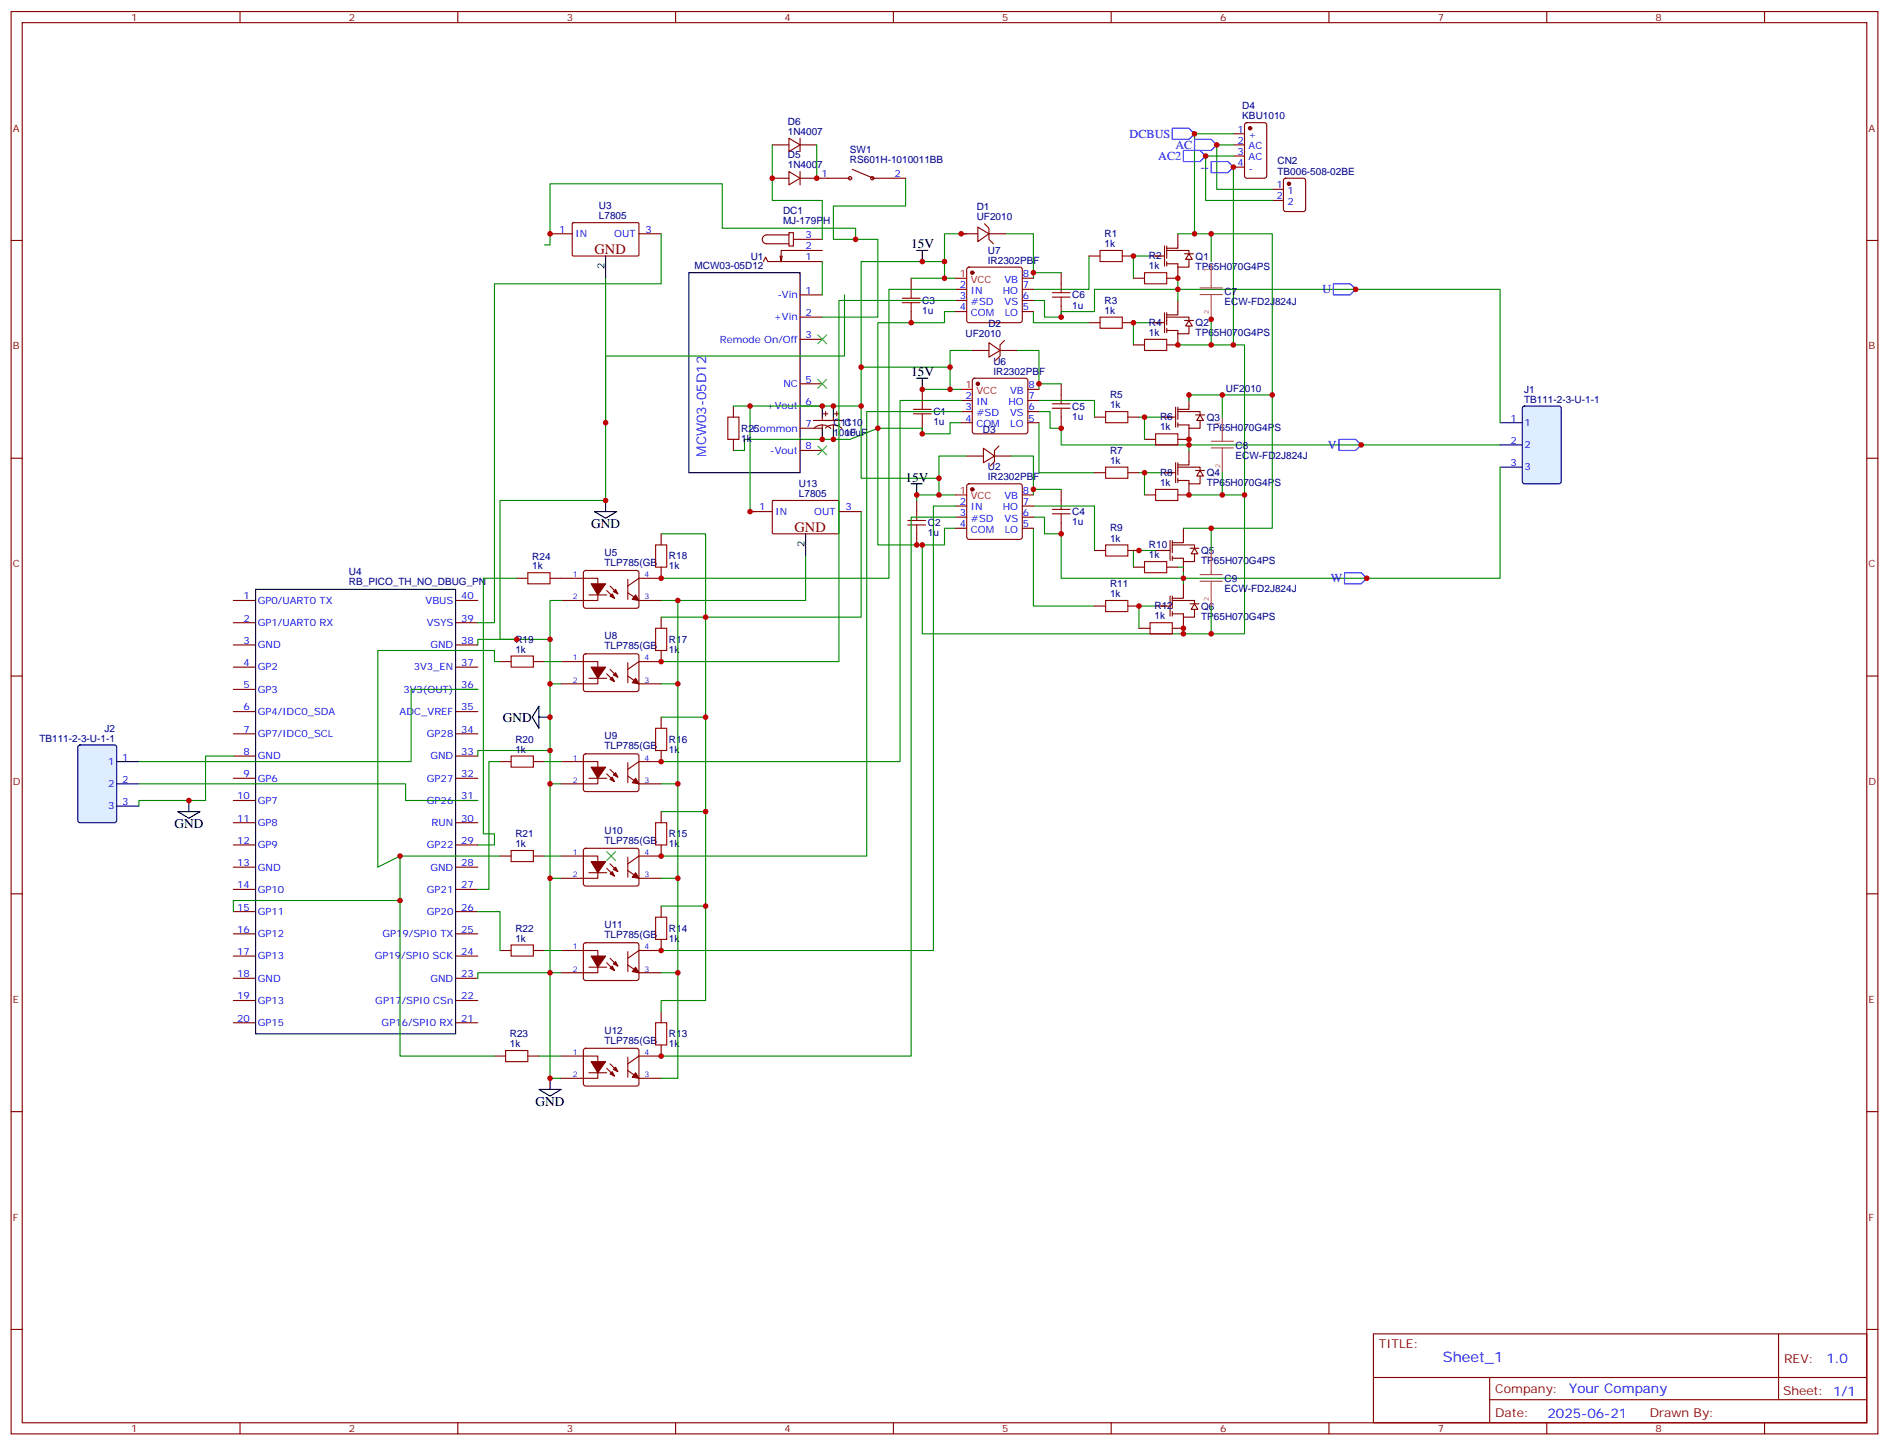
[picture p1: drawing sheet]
<svg xmlns="http://www.w3.org/2000/svg" width="600mm" height="459mm" viewBox="0 0 600 459" stroke-linecap="round" stroke-linejoin="round" font-family="sans-serif">
<g fill="none" stroke="#870000" stroke-width=".35">
<path d="M3.5 3.7h592.7v451.5h-592.7zM7.1 7.2h585.6v444.5h-585.6zM76.2 3.7v3.5M145.3 3.7v3.5M214.5 3.7v3.5M283.6 3.7v3.5M352.8 3.7v3.5M421.9 3.7v3.5M491.1 3.7v3.5M560.2 3.7v3.5M3.5 76.3h3.6M592.7 76.3h3.5"/>
<path d="M3.5 145.5h3.6M592.7 145.5h3.5M3.5 214.6h3.6M592.7 214.6h3.5M3.5 283.8h3.6M592.7 283.8h3.5M3.5 352.9h3.6M592.7 352.9h3.5M3.5 422.1h3.6M436 423.5h156.7v28.2h-156.7zM436.1 437.3h156.4M472.9 437.3v14.1"/>
<path d="M564.7 423.5v20.9M592.7 422.1h3.5M76.2 451.7v3.5M145.3 451.7v3.5M214.5 451.7v3.5M283.6 451.7v3.5M352.8 451.7v3.5M421.9 451.7v3.5M472.9 444.4h119.6M491.1 451.7v3.5M560.2 451.7v3.5"/>
</g>
<path d="M377.5 80.6l1 1.7h-2.1z" fill="#fff" stroke="#870000" stroke-width=".35"/>
<path d="M369.7 78.1v6.4M370.4 79.5h7.1v1.1M370.4 78.1v3.9M373.9 74.2v4.6h-3.5M365.1 81.3h4.6M370.4 83.7h3.5v4.6M370.4 83v1.5M376.1 80.6h2.8M377.5 82.3v2.5h-3.6" fill="none" stroke="#870000" stroke-width=".35"/>
<path d="M377.5 101.7l1 1.8h-2.1z" fill="#fff" stroke="#870000" stroke-width=".35"/>
<path d="M369.7 99.3v6.3M370.4 99.3v3.9M373.9 95.4v4.6h-3.5M365.1 102.4h4.6M370.4 100.7h7.1v1M370.4 104.9h3.5v4.6M370.4 104.2v1.4M376.1 101.7h2.8M377.5 103.5v2.5h-3.6" fill="none" stroke="#870000" stroke-width=".35"/>
<path d="M381 131.7l1.1 1.8h-2.2z" fill="#fff" stroke="#870000" stroke-width=".35"/>
<path d="M368.7 132.4h4.5M373.2 129.3v6.3M373.9 130.7h7.1v1M373.9 134.9h3.6v4.6M373.9 129.3v3.8M373.9 134.2v1.4M377.5 125.4v4.6h-3.6M379.6 131.7h2.8M381 133.5v2.5h-3.5" fill="none" stroke="#870000" stroke-width=".35"/>
<path d="M381 149.4l1.1 1.7h-2.2z" fill="#fff" stroke="#870000" stroke-width=".35"/>
<path d="M368.7 150.1h4.5M373.2 146.9v6.3M373.9 148.3h7.1v1.1M373.9 152.5h3.6v4.6M373.9 146.9v3.9M373.9 151.8v1.4M377.5 143v4.6h-3.6M379.6 149.4h2.8M381 151.1v2.5h-3.5" fill="none" stroke="#870000" stroke-width=".35"/>
<path d="M379.2 174.1l1.1 1.7h-2.1z" fill="#fff" stroke="#870000" stroke-width=".35"/>
<path d="M366.9 174.8h4.6M371.5 171.6v6.3M372.2 173h7v1.1M372.2 177.2h3.5v4.6M372.2 171.6v3.9M372.2 176.5v1.4M375.7 167.7v4.6h-3.5M377.8 174.1h2.8M379.2 175.8v2.5h-3.5" fill="none" stroke="#870000" stroke-width=".35"/>
<path d="M379.2 191.7l1.1 1.8h-2.1z" fill="#fff" stroke="#870000" stroke-width=".35"/>
<g fill="none" stroke="#870000" stroke-width=".35">
<path d="M289.3 88.3v3.6M289.3 98.9v3.5M336.9 86.6v3.5M336.9 97.2v3.5M292.8 123.6v3.5M292.8 134.2v3.5M336.9 121.8v3.6M336.9 132.4v3.6M291 158.9v3.5M336.9 155.4v3.5M291 169.5v3.5M336.9 165.9v3.6"/>
<path d="M366.9 192.4h4.6M371.5 189.2v6.4M372.2 190.6h7v1.1M372.2 194.9h3.5v4.6M372.2 189.2v3.9M372.2 194.2v1.4M375.7 185.3v4.6h-3.5M377.8 191.7h2.8M379.2 193.5v2.4h-3.5"/>
</g>
<g fill="none" stroke="#a10000" stroke-width=".35">
<path d="M286.5 94.7h5.6M286.5 96.1h5.6M289.3 91.9v2.8M289.3 96.1v2.8M334.1 92.9h5.6M334.1 94.3h5.6M336.9 90.1v2.8M336.9 94.3v2.9M290 130h5.6M290 131.4h5.6M292.8 127.1v2.9M292.8 131.4v2.8"/>
<path d="M334.1 128.2h5.6M334.1 129.6h5.6M336.9 125.4v2.8M336.9 129.6v2.8M336.9 158.9v2.8M288.2 165.2h5.7M288.2 166.7h5.7M291 162.4v2.8M291 166.7v2.8M334.1 161.7h5.6M334.1 163.1h5.6M336.9 163.1v2.8"/>
</g>
<g fill="none" stroke="#008700" stroke-width=".35">
<path d="M306.9 74.2h-7v14.1M319.3 74.2h8.8v14.1M289.3 88.3h14.1M303.4 98.9h-3.5v3.5h-21.2v33.6l-8.8 3.5h-33.5v3.5h-3.6M328.1 98.9v3.5h17.6M328.1 86.6h8.8M345.7 81.3v10.6h-17.6M365.1 81.3h-5.3v7M373.9 91.9h-26.4v7h-10.6v1.8h-5.3v-5.3h-3.5M373.9 88.3v7.1M308.7 111.3h-7.1v12.3h-8.8M322.8 111.3h7v12.3"/>
<path d="M365.1 102.4h-5.3v7.1M278.7 136v37h21.2v-5.3h3.5M305.2 134.2h-3.6v3.5h-8.8M329.8 130.7h3.6v5.3h3.5v5.3h40.6M329.8 127.1h17.7v5.3M329.8 134.2v15.9h17.7M329.8 121.8h7.1M361.6 132.4h7.1M377.5 139.5v3.5M303.4 157.1h-12.4v1.8M306.9 144.8h-8.8v12.3M321 144.8h7.1v12.3"/>
<path d="M328.1 155.4h8.8M361.6 150.1h7.1M292.8 173v28.2h82.9v-1.7M328.1 164.2h3.5v5.3h5.3v14.1h38.8M328.1 167.7v24.7h19.4M328.1 160.7h19.4v14.1M366.9 174.8h-7.1v5.3M366.9 192.4h-5.3v7.1M375.7 181.8v3.5"/>
</g>
<path d="M483.5 129.1l.5-.2h10.9l.7 .4 .1 23.6-.5 .6-11.2 .1-.6-.5-.1-23.5z" fill="#deedff" stroke="#006" stroke-width=".35"/>
<path d="M476.2 134.2h7.1M476.2 141.3h7.1M476.2 148.3h7.1" fill="none" stroke="#006" stroke-width=".35"/>
<g fill="none" stroke="#008700" stroke-width=".35">
<path d="M391.6 46h-5.3v14.1h17.6M391.6 49.5h-8.8v14.1h21.1M391.6 42.5h-12.4v31.7M391.6 53.1v56.4M264.6 67.2v8.8h14.1v24.7h-17.6M373.9 74.2h30v51.2h-26.4v1.7M299.9 83h-26.5v33.6h28.2M373.9 91.9h102.3v42.3M273.4 116.6v35.2h24.7M373.9 109.5h21.2v47.6M273.4 128.9h-35.3v33.5h1.8M278.7 136h14.1v1.7"/>
<path d="M301.6 123.6h3.6M403.9 125.4v42.3h-28.2M377.5 157.1h17.6v44.1h-19.4M377.5 141.3h98.7M476.2 148.3v35.3h-100.5"/>
</g>
<g fill="none" stroke="#870000" stroke-width=".35">
<path d="M395.3 39.2l.5-.3h5.7l.6 .5 .1 16.5-.5 .6-5.9 .1-.6-.5-.1-16.4zM391.6 42.5h3.5M391.6 46h3.5M391.6 49.5h3.5M391.6 53.1h3.5M407.7 56.8l.5-.2h5.6l.7 .4v9.5l-.4 .6-5.9 .1-.7-.5v-9.4zM250.5 73.9h1.4v4.2h-1.4zM250.5 74.6h-7.1a1.41 1.41 0 0 0-1.4 1.4 1.41 1.41 0 0 0 1.4 1.4h7.1M251.9 76h9.2M261.1 79.5h-13.1v3.5l-.4-1.7M403.9 63.6h3.6M403.9 60.1h3.6"/>
<path d="M242.4 83l.7-1.4 .7 1.4h17.3M248.4 81.3l-.4 1.7M254 93.6h7.1M303.4 91.9h3.5M303.4 95.4h3.5M303.4 98.9h3.5M307.2 85l.4-.2h16.2l.5 .2 .3 .5v16.2l-.3 .5-.5 .2h-16.2l-.5-.2-.2-.5v-16.2zM324.6 91.9h3.5M324.6 95.4h3.5M324.6 98.9h3.5M324.6 88.3h3.5M254 100.7h7.1"/>
<path d="M254 107.7h7.1M254 121.8h7.1M254 128.9h7.1M254 136h7.1M305.2 127.1h3.5M305.2 130.7h3.5M305.2 134.2h3.5M308.9 120.3l.5-.2h16.2l.5 .2 .2 .5v16.2l-.2 .5-.5 .2h-16.2l-.5-.2-.2-.5v-16.2zM326.3 127.1h3.5M326.3 130.7h3.5M326.3 134.2h3.5M326.3 123.6h3.5"/>
<path d="M254 143h7.1M307.2 153.8l.4-.2h16.2l.5 .2 .3 .5v16.2l-.3 .5-.5 .2h-16.2l-.5-.2-.2-.5v-16.2zM324.6 157.1h3.5M303.4 160.7h3.5M303.4 164.2h3.5M303.4 167.7h3.5M324.6 160.7h3.5M324.6 164.2h3.5M324.6 167.7h3.5"/>
</g>
<g fill="#870000" stroke="#870000" stroke-width=".35">
<circle cx="409.2" cy="58.3" r=".53"/>
<circle cx="396.9" cy="40.7" r=".53"/>
<circle cx="308.7" cy="155.4" r=".53"/>
<circle cx="310.4" cy="121.8" r=".53"/>
<circle cx="308.7" cy="86.6" r=".53"/>
</g>
<path d="M218.7 86.6h35.3v63.5h-35.3z" fill="none" stroke="#000" stroke-width=".35"/>
<path d="M259.6 106.3l2.9 2.8M262.5 106.3l-2.9 2.8M259.6 120.4l2.9 2.9M262.5 120.4l-2.9 2.9" fill="none" stroke="#3c3" stroke-width=".35"/>
<path d="M303.4 88.3h3.5M305.2 123.6h3.5M303.4 157.1h3.5" fill="none" stroke="#f00" stroke-width=".35"/>
<path d="M24.9 236.7l.5-.2h10.9l.7 .4v23.6l-.4 .6-11.2 .1-.7-.5v-23.5z" fill="#deedff" stroke="#006" stroke-width=".35"/>
<path d="M37 241.8h7.1M37 248.8h7.1M37 255.9h7.1" fill="none" stroke="#006" stroke-width=".35"/>
<g fill="none" stroke="#008700" stroke-width=".35">
<path d="M245.2 46v17.6h15.9v12.4M259.3 46v10.6M287.5 56.6v8.8h-22.9v1.8M209.9 74.2v15.9h-52.9v107.6h-5.3M271.6 76v-3.5h-42.3v-14.2h-54.7v19.5h-1.7M384.5 74.2v8.8M192.3 88.3v70.6h-33.6v44.1h5.3M261.1 83v10.6M268.1 93.6v19.4h-75.8v21.2M303.4 91.9h-21.2v91.7h-72.3M303.4 95.4h-37.1v114.6h-56.4M384.5 100.7v8.8"/>
<path d="M232.8 128.9h5.3M305.2 127.1h-19.4v114.7h-75.9M305.2 130.7h-30v141.1h-65.3M363.4 132.4v7.1M388.1 125.4v7M363.4 150.1v7M388.1 150.1v7M255.8 176.5v14.1h-40.6M273.4 162.4v33.5h-49.4v-26.4h-14.1M303.4 160.7h-7.1v141.1h-86.4M303.4 164.2h-14.1v171.1h-79.4M384.5 167.7v7.1"/>
<path d="M164 183.6h-10.5v81.1h3.5v3.6h-5.3M178.2 190.6h-3.6v26.5h3.6M209.9 195.9h14.1v31.8M209.9 190.6h5.3v26.5h-5.3M373.9 180.1h1.8M384.5 192.4v8.8M151.7 218.9h-21.2v22.9h-86.4M158.7 210h-1.7v-3.5h-37.1v68.8l7.1-3.5M172.9 210h5.3M174.6 217.1v31.7h3.6M174.6 203h-22.9v1.8M215.2 217.1v31.7h-5.3"/>
<path d="M174.6 238.3h-22.9v1.7M209.9 227.7h14.1v30M44.1 248.8h84.7v5.3h22.9M74.1 240h-8.8v14.1h-21.2v1.8M158.7 241.8h-3.5v40.6h-3.5M172.9 241.8h5.3M174.6 248.8v30h3.6M209.9 257.7h14.1v30M215.2 248.8v30h-5.3M158.7 271.8h-31.7v63.5h30M172.9 271.8h5.3M174.6 278.8v30h3.6"/>
<path d="M215.2 278.8v30h-5.3M127 285.9h-52.9v3.5M151.7 289.4h7v12.4M209.9 287.7h14.1v29.9h-14.1v3.6M151.7 310.6v-1.8h22.9v33.5h3.6M172.9 301.8h5.3M215.2 308.8v33.5h-5.3M171.1 335.3h7.1"/>
</g>
<path d="M259.6 141.6l2.9 2.8M262.5 141.6l-2.9 2.8M192.6 270.4l2.8 2.8M195.4 270.4l-2.8 2.8" fill="none" stroke="#3c3" stroke-width=".35"/>
<g fill="none" stroke="#000" stroke-width=".35">
<path d="M291 79.5h3.6M292.8 79.5v3.5M192.3 81.3v7M261.1 128.9v3.5M261.1 136v3.5M264.6 128.9v3.5M264.6 136v3.5M291 120.1h3.6M292.8 120.1v3.5M192.3 158.9v3.5M289.3 153.6h3.5M291 153.6v3.5"/>
<path d="M188.7 162.4h7.1l-3.5 2.1zM255.8 169.5v7M81.1 187.1h63.5v141.1h-63.5zM171.1 224.2v7l-2.1-3.5zM171.1 227.7h3.5M56.4 257.7h7.1l-3.5 2.1zM60 254.1v3.6M171.1 345.9h7.1l-3.6 2.1zM174.6 342.3v3.6"/>
</g>
<g fill="none" stroke="#a10000" stroke-width=".35">
<path d="M349.2 79.5h7.1v3.5h-7.1zM363.4 86.6h7v3.5h-7zM349.2 100.7h7.1v3.5h-7.1zM363.4 107.7h7v3.6h-7zM231.1 132.4h3.5v7.1h-3.5zM351 130.7h7.1v3.5h-7.1zM366.9 137.7h7v3.6h-7zM351 148.3h7.1v3.5h-7.1zM366.9 155.4h7v3.5h-7zM208.1 173h3.6v7.1h-3.6zM351 173h7.1v3.5h-7.1zM363.4 178.3h7v3.5h-7z"/>
<path d="M167.6 181.8h7v3.5h-7zM208.1 199.5h3.6v7h-3.6zM351 190.6h7.1v3.6h-7.1zM365.1 197.7h7.1v3.5h-7.1zM162.3 208.3h7v3.5h-7zM208.1 231.2h3.6v7.1h-3.6zM162.3 240h7v3.6h-7zM162.3 270h7v3.5h-7zM208.1 261.2h3.6v7.1h-3.6zM208.1 291.2h3.6v7h-3.6zM162.3 300h7v3.5h-7zM160.5 333.5h7.1v3.5h-7.1z"/>
<path d="M208.1 324.7h3.6v7.1h-3.6z"/>
</g>
<g fill="none" stroke="#870000" stroke-width=".35">
<path d="M245.2 56.6h5.3M245.2 46h5.3M250.5 54.5l3.5 2.1-3.5 2.1zM250.5 43.9l3.5 2.1-3.5 2.1zM254 56.6h15.9M254 43.9v4.2M254 54.5v4.2M254 46h5.3M270.6 53.8l6.7 2.8M276.9 56.6h10.6M174.6 74.2h7.1M181.7 70.9l.3-.2h20.7l.1 .3v10.1l-.3 .2-20.6-.1-.2-.3z"/>
<path d="M202.8 74.2h7.1M305.2 74.2h5.2M310.4 72.1l3.6 2.1-3.6 2.5zM312.6 71l1.4 1.5v3.5l1.4 1.4M314 74.2h5.3M345.7 81.3h3.5M356.3 81.3h3.5M359.8 88.3h3.6M370.4 88.3h3.5M308.7 111.3h5.3M314 108.8l3.5 2.5-3.5 2.1zM317.5 111.3h5.3"/>
<path d="M318.9 108.1l-1.4 1.4v3.5l-1.4 1.4M345.7 102.4h3.5M356.3 102.4h3.5M359.8 109.5h3.6M370.4 109.5h3.5M232.8 128.9v3.5M232.8 139.5v3.5M258.2 133.5h9.2M258.5 135.9a3.8 3.8 0 0 1 5.3 .1M261.1 132.4v1.1M261.1 134.9v1.1M261.4 131.4h1.4"/>
<path d="M262 135.9a3.8 3.8 0 0 1 5.3 .1M262.1 130.7v1.4M264.6 132.4v1.1M264.6 134.9v1.1M264.9 131.4h1.4M265.6 130.7v1.4M347.5 132.4h3.5M358.1 132.4h3.5M363.4 139.5h3.5M373.9 139.5h3.6M245.2 159.1l.3-.2h20.7l.1 .3v10.1l-.3 .2-20.6-.1-.2-.3zM306.9 144.8h5.3"/>
<path d="M312.2 142.3l3.5 2.5-3.5 2.1zM315.7 144.8h5.3M317.1 141.6l-1.4 1.4v3.5l-1.4 1.5M347.5 150.1h3.5M358.1 150.1h3.5M363.4 157.1h3.5M373.9 157.1h3.6M209.9 169.5v3.5M238.1 162.4h7.1M266.3 162.4h7.1M347.5 174.8h3.5M358.1 174.8h3.5"/>
<path d="M74.1 190.6h7M74.1 197.7h7M144.6 190.6h7.1M144.6 197.7h7.1M164 183.6h3.6M174.6 183.6h15.2v7h-11.6M185.4 181.3l.5-.2 16.5 .1 .4 .6v10.9l-.7 .4-16.5-.1-.4-.6v-10.6zM187 188.9h5.6M192.6 187.5l2.5 2.4M193.7 186.1l2.4 2.4M199.3 188.2l3.5 2.4h7.1M199.3 183.9v6.4"/>
<path d="M209.9 180.1v3.5h-7.1l-3.5 2.5M209.9 195.9v3.6M347.5 192.4h3.5M358.1 192.4h3.5M359.8 180.1h3.6M361.6 199.5h3.5M370.4 180.1h3.5M372.2 199.5h3.5M74.1 204.8h7M74.1 211.8h7M74.1 218.9h7M144.6 204.8h7.1"/>
<path d="M144.6 211.8h7.1M144.6 218.9h7.1M158.7 210h3.6M169.3 210h3.6M178.2 210h11.6v7.1h-11.6M185.4 207.8l.5-.2h16.5l.4 .7v10.8l-.7 .5-16.5-.1-.4-.6v-10.6zM187 215.3h5.6M192.6 213.9l2.5 2.5M193.7 212.5l2.4 2.5M199.3 210.4v6.3M199.3 214.6l3.5 2.5h7.1M209.9 206.5v3.5h-7.1l-3.5 2.5"/>
<path d="M74.1 225.9h7M74.1 233h7M144.6 225.9h7.1M144.6 233h7.1M185.4 239.5l.5-.2 16.5 .1 .4 .6v10.9l-.7 .4h-16.5l-.4-.7v-10.6zM209.9 238.3v3.5h-7.1l-3.5 2.5M209.9 227.7v3.5M74.1 240h7M74.1 247.1h7M74.1 254.1h7M144.6 240h7.1M144.6 247.1h7.1"/>
<path d="M144.6 254.1h7.1M158.7 241.8h3.6M169.3 241.8h3.6M178.2 241.8h11.6v7h-11.6M187 247.1h5.6M192.6 245.7l2.5 2.4M193.7 244.3l2.4 2.4M199.3 242.1v6.4M199.3 246.4l3.5 2.4h7.1M209.9 257.7v3.5M74.1 261.2h7M74.1 268.3h7"/>
<path d="M74.1 275.3h7M144.6 261.2h7.1M144.6 268.3h7.1M144.6 275.3h7.1M158.7 271.8h3.6M169.3 271.8h3.6M178.2 271.8h11.6v7h-11.6M185.4 269.5l.5-.2 16.5 .1 .4 .6v10.9l-.7 .4-16.5-.1-.4-.6v-10.6zM187 277.1h5.6M192.6 275.7l2.5 2.4M193.7 274.2l2.4 2.5M199.3 272.1v6.4"/>
<path d="M199.3 276.4l3.5 2.4h7.1M209.9 268.3v3.5h-7.1l-3.5 2.4M74.1 282.4h7M74.1 289.4h7M74.1 296.5h7M144.6 282.4h7.1M144.6 289.4h7.1M144.6 296.5h7.1M185.4 299.5l.5-.2 16.5 .1 .4 .6v10.9l-.7 .4-16.5-.1-.4-.6v-10.6zM209.9 298.2v3.6h-7.1l-3.5 2.4M209.9 287.7v3.5M74.1 303.5h7"/>
<path d="M74.1 310.6h7M74.1 317.6h7M144.6 303.5h7.1M144.6 310.6h7.1M144.6 317.6h7.1M158.7 301.8h3.6M169.3 301.8h3.6M178.2 301.8h11.6v7h-11.6M187 307.1h5.6M192.6 305.6l2.5 2.5M193.7 304.2l2.4 2.5M199.3 302.1v6.4"/>
<path d="M199.3 306.4l3.5 2.4h7.1M74.1 324.7h7M144.6 324.7h7.1M157 335.3h3.5M167.6 335.3h3.5M178.2 335.3h11.6v7h-11.6M185.4 333l.5-.2 16.5 .1 .4 .6v10.9l-.7 .4-16.5-.1-.4-.6v-10.6zM192.6 339.2l2.5 2.4M193.7 337.7l2.4 2.5M199.3 335.6v6.4M199.3 339.9l3.5 2.4h7.1M209.9 331.8v3.5h-7.1l-3.5 2.4"/>
<path d="M209.9 321.2v3.5M187 340.6h5.6"/>
<circle cx="269.9" cy="56.6" r=".53"/>
<circle cx="276.9" cy="56.6" r=".53"/>
</g>
<g fill="#870000" stroke="#870000" stroke-width=".35">
<path d="M201.8 188.9l1 1.7-2.1-.3z"/>
<path d="M194.4 188.5l.7 1.4-1.4-.7z"/>
<path d="M195.4 187.1l.7 1.4-1.4-.7z"/>
<path d="M187.7 185.3h4.6l-2.5 3.6z"/>
<path d="M201.8 215.3l1 1.8-2.1-.4z"/>
<path d="M193.7 215.7l.7-.7 .7 1.4z"/>
<path d="M194.7 214.3l.7-.7 .7 1.4z"/>
<path d="M187.7 211.8h4.6l-2.5 3.5z"/>
<path d="M201.8 247.1l1 1.7-2.1-.3z"/>
<path d="M193.7 247.4l.7-.7 .7 1.4z"/>
<path d="M194.7 246l.7-.7 .7 1.4z"/>
<path d="M187.7 243.6h4.6l-2.5 3.5z"/>
<path d="M201.8 277.1l1 1.7-2.1-.3z"/>
<path d="M193.7 277.4l.7-.7 .7 1.4z"/>
<path d="M194.7 276l.7-.7 .7 1.4z"/>
<path d="M187.7 273.5h4.6l-2.5 3.6z"/>
<path d="M201.8 307.1l1 1.7-2.1-.3z"/>
<path d="M194.4 306.7l.7 1.4-1.4-.7z"/>
<path d="M195.4 305.3l.7 1.4-1.4-.7z"/>
<path d="M187.7 303.5h4.6l-2.5 3.6z"/>
<path d="M201.8 340.6l1 1.7-2.1-.3z"/>
<path d="M193.7 340.9l.7-.7 .7 1.4z"/>
<path d="M194.7 339.5l.7-.7 .7 1.4z"/>
<path d="M187.7 337h4.6l-2.5 3.6z"/>
</g>
<g fill="none" stroke="#a64a4a" stroke-width=".35">
<path d="M381 91.4h7.1M381 93.5h7.1M384.5 83.7v7.7M384.5 93.5v.7M384.5 94.4v7M388.1 132.4v7.7M384.5 140.1h7.1M384.5 142.2h7.1M388.1 142.2v.7M388.1 143.1v7M384.5 174.8v7.6M381 182.4h7.1"/>
<path d="M381 184.5h7.1M384.5 184.5v.7M384.5 185.5v6.9"/>
</g>
<path d="M372.2 40.7h5.3l1.7 1.8-1.7 1.7h-5.3zM375.7 47.8h5.3l1.8 1.7-1.8 1.8h-5.3zM379.2 44.2h5.3l1.8 1.8-1.8 1.8h-5.3zM384.5 51.3h5.3l1.8 1.8-1.8 1.7h-5.3zM423.3 90.1h5.3l1.8 1.8-1.8 1.7h-5.3zM425.1 139.5h5.3l1.8 1.8-1.8 1.7h-5.3zM426.9 181.8h5.3l1.7 1.8-1.7 1.7h-5.3z" fill="none" stroke="#00f" stroke-width=".35"/>
<g fill="#c00">
<circle cx="298.1" cy="157.1" r=".88"/>
<circle cx="328.1" cy="86.6" r=".88"/>
<circle cx="329.8" cy="121.8" r=".88"/>
<circle cx="328.1" cy="155.4" r=".88"/>
<circle cx="373.9" cy="91.9" r=".88"/>
<circle cx="336.9" cy="100.7" r=".88"/>
<circle cx="377.5" cy="141.3" r=".88"/>
<circle cx="336.9" cy="136" r=".88"/>
<circle cx="375.7" cy="183.6" r=".88"/>
<circle cx="336.9" cy="169.5" r=".88"/>
<circle cx="292.8" cy="137.7" r=".88"/>
<circle cx="292.8" cy="173" r=".88"/>
<circle cx="301.6" cy="116.6" r=".88"/>
<circle cx="299.9" cy="83" r=".88"/>
<circle cx="298.1" cy="151.8" r=".88"/>
<circle cx="273.4" cy="116.6" r=".88"/>
<circle cx="377.5" cy="157.1" r=".88"/>
<circle cx="373.9" cy="109.5" r=".88"/>
<circle cx="395.1" cy="157.1" r=".88"/>
<circle cx="391.6" cy="109.5" r=".88"/>
<circle cx="379.2" cy="74.2" r=".88"/>
<circle cx="273.4" cy="128.9" r=".88"/>
<circle cx="289.3" cy="102.4" r=".88"/>
<circle cx="278.7" cy="136" r=".88"/>
<circle cx="291" cy="173" r=".88"/>
<circle cx="301.6" cy="123.6" r=".88"/>
<circle cx="299.9" cy="88.3" r=".88"/>
<circle cx="292.8" cy="83" r=".88"/>
<circle cx="292.8" cy="123.6" r=".88"/>
<circle cx="291" cy="157.1" r=".88"/>
<circle cx="373.9" cy="88.3" r=".88"/>
<circle cx="377.5" cy="139.5" r=".88"/>
<circle cx="361.6" cy="192.4" r=".88"/>
<circle cx="361.6" cy="174.8" r=".88"/>
<circle cx="363.4" cy="150.1" r=".88"/>
<circle cx="363.4" cy="132.4" r=".88"/>
<circle cx="359.8" cy="102.4" r=".88"/>
<circle cx="359.8" cy="81.3" r=".88"/>
<circle cx="375.7" cy="201.2" r=".88"/>
<circle cx="375.7" cy="199.5" r=".88"/>
<circle cx="305.2" cy="74.2" r=".88"/>
<circle cx="224" cy="287.7" r=".88"/>
<circle cx="224" cy="257.7" r=".88"/>
<circle cx="224" cy="227.7" r=".88"/>
<circle cx="224" cy="195.9" r=".88"/>
<circle cx="215.2" cy="217.1" r=".88"/>
<circle cx="215.2" cy="248.8" r=".88"/>
<circle cx="215.2" cy="308.8" r=".88"/>
<circle cx="261.1" cy="128.9" r=".88"/>
<circle cx="238.1" cy="162.4" r=".88"/>
<circle cx="215.2" cy="190.6" r=".88"/>
<circle cx="209.9" cy="183.6" r=".88"/>
<circle cx="209.9" cy="210" r=".88"/>
<circle cx="209.9" cy="241.8" r=".88"/>
<circle cx="209.9" cy="301.8" r=".88"/>
<circle cx="209.9" cy="335.3" r=".88"/>
<circle cx="215.2" cy="278.8" r=".88"/>
<circle cx="209.9" cy="271.8" r=".88"/>
<circle cx="174.6" cy="217.1" r=".88"/>
<circle cx="174.6" cy="248.8" r=".88"/>
<circle cx="174.6" cy="278.8" r=".88"/>
<circle cx="174.6" cy="308.8" r=".88"/>
<circle cx="174.6" cy="203" r=".88"/>
<circle cx="174.6" cy="238.3" r=".88"/>
<circle cx="164" cy="203" r=".88"/>
<circle cx="377.5" cy="125.4" r=".88"/>
<circle cx="403.9" cy="125.4" r=".88"/>
<circle cx="384.5" cy="201.2" r=".88"/>
<circle cx="384.5" cy="167.7" r=".88"/>
<circle cx="388.1" cy="157.1" r=".88"/>
<circle cx="388.1" cy="125.4" r=".88"/>
<circle cx="384.5" cy="109.5" r=".88"/>
<circle cx="384.5" cy="74.2" r=".88"/>
<circle cx="379.2" cy="42.5" r=".88"/>
<circle cx="386.3" cy="46" r=".88"/>
<circle cx="382.8" cy="49.5" r=".88"/>
<circle cx="391.6" cy="53.1" r=".88"/>
<circle cx="430.4" cy="91.9" r=".88"/>
<circle cx="432.2" cy="141.3" r=".88"/>
<circle cx="433.9" cy="183.6" r=".88"/>
<circle cx="384.5" cy="101.4" r=".88"/>
<circle cx="264.6" cy="128.9" r=".88"/>
<circle cx="264.6" cy="139.5" r=".88"/>
<circle cx="192.3" cy="134.2" r=".88"/>
<circle cx="174.6" cy="74.2" r=".88"/>
<circle cx="261.1" cy="139.5" r=".88"/>
<circle cx="238.1" cy="128.9" r=".88"/>
<circle cx="127" cy="271.8" r=".88"/>
<circle cx="127" cy="285.9" r=".88"/>
<circle cx="60" cy="254.1" r=".88"/>
<circle cx="192.3" cy="158.9" r=".88"/>
<circle cx="174.6" cy="227.7" r=".88"/>
<circle cx="174.6" cy="342.3" r=".88"/>
<circle cx="271.6" cy="76" r=".88"/>
<circle cx="259.3" cy="56.6" r=".88"/>
<circle cx="245.2" cy="56.6" r=".88"/>
</g>
<g font-size="4.6" fill="#800">
<text x="188.7" y="80.6">GND</text>
<text x="252.2" y="168.8">GND</text>
</g>
<text font-size="4.6" fill="#00f" x="458.1" y="432.5">Sheet_1</text>
<g font-size="4.2">
<text x="289.3" y="78.8">15V</text>
<text x="289.3" y="119.4">15V</text>
<text x="287.5" y="152.9">15V</text>
<text x="187.7" y="167.7">GND</text>
<text x="159.6" y="229.1">GND</text>
<text x="55.4" y="263">GND</text>
<text x="170" y="351.2">GND</text>
</g>
<g font-size="4.2" fill="#00f">
<text x="224.2" y="145" transform="rotate(-90 224.2 145)">MCW03-05D12</text>
<text x="579.8" y="432.7">1.0</text>
<text x="498.2" y="442.3">Your Company</text>
<text x="491.3" y="450.1">2025-06-21</text>
</g>
<g font-size="3.9" fill="#00f">
<text x="358.6" y="43.7">DCBUS</text>
<text x="373.2" y="47.3">AC</text>
<text x="367.7" y="50.8">AC2</text>
<text x="381.3" y="54.3">--</text>
<text x="419.8" y="93.1">U</text>
<text x="421.6" y="142.5">V</text>
<text x="422.5" y="184.8">W</text>
</g>
<g font-size="3.9" fill="#800">
<text x="437.8" y="428.1">TITLE:</text>
<text x="566.4" y="432.7">REV:</text>
<text x="474.7" y="442.3">Company:</text>
<text x="566.1" y="442.9">Sheet: 1/1</text>
<text x="474.7" y="449.9">Date:</text>
<text x="523.7" y="450">Drawn By:</text>
</g>
<g font-size="3.2" fill="#800">
<text x="41.6" y="6.7">1</text>
<text x="110.8" y="6.7">2</text>
<text x="179.9" y="6.7">3</text>
<text x="249.1" y="6.7">4</text>
<text x="318.2" y="6.7">5</text>
<text x="387.3" y="6.7">6</text>
<text x="456.5" y="6.7">7</text>
<text x="525.6" y="6.7">8</text>
<text x="4.1" y="41.8">A</text>
<text x="593.2" y="41.8">A</text>
<text x="4.1" y="110.9">B</text>
<text x="593.2" y="110.9">B</text>
<text x="4.1" y="180.1">C</text>
<text x="593.2" y="180.1">C</text>
<text x="4.1" y="249.2">D</text>
<text x="593.2" y="249.2">D</text>
<text x="4.1" y="318.3">E</text>
<text x="593.2" y="318.3">E</text>
<text x="4.1" y="387.5">F</text>
<text x="593.2" y="387.5">F</text>
<text x="41.6" y="454.7">1</text>
<text x="110.8" y="454.7">2</text>
<text x="179.9" y="454.7">3</text>
<text x="249.1" y="454.7">4</text>
<text x="318.2" y="454.7">5</text>
<text x="387.3" y="454.7">6</text>
<text x="456.5" y="454.7">7</text>
<text x="525.6" y="454.7">8</text>
</g>
<g font-size="3.2" fill="#000080">
<text x="394.4" y="34.5">D4</text>
<text x="250.1" y="39.7">D6</text>
<text x="394.4" y="37.7">KBU1010</text>
<text x="250.1" y="42.8">1N4007</text>
<text x="250.1" y="53.4">1N4007</text>
<text x="250.1" y="50.3">D5</text>
<text x="269.8" y="51.8">RS601H-1010011BB</text>
<text x="269.8" y="48.6">SW1</text>
<text x="405.6" y="52.2">CN2</text>
<text x="405.6" y="55.4">TB006-508-02BE</text>
<text x="190.2" y="69.5">L7805</text>
<text x="190.2" y="66.3">U3</text>
<text x="248.6" y="71.2">MJ-179PH</text>
<text x="248.6" y="68.1">DC1</text>
<text x="310.1" y="70">UF2010</text>
<text x="310.1" y="66.8">D1</text>
<text x="350.7" y="75.2">R1</text>
<text x="238.4" y="82.4">U1</text>
<text x="313.6" y="83.7">IR2302PBF</text>
<text x="313.6" y="80.6">U7</text>
<text x="350.7" y="78.5">1k</text>
<text x="364.8" y="82.3">R2</text>
<text x="379.6" y="82.4">Q1</text>
<text x="220.5" y="85.5">MCW03-05D12</text>
<text x="364.8" y="85.5">1k</text>
<text x="379.6" y="85.6">TP65H070G4PS</text>
<text x="340.4" y="94.8">C6</text>
<text x="388.8" y="93.7">C7</text>
<text x="292.8" y="99.7">1u</text>
<text x="292.8" y="96.6">C3</text>
<text x="340.4" y="98">1u</text>
<text x="350.7" y="99.6">1k</text>
<text x="350.7" y="96.4">R3</text>
<text x="388.8" y="96.9">ECW-FD2J824J</text>
<text x="306.5" y="107">UF2010</text>
<text x="313.8" y="103.9">D2</text>
<text x="364.8" y="106.7">1k</text>
<text x="364.8" y="103.5">R4</text>
<text x="379.6" y="106.8">TP65H070G4PS</text>
<text x="379.6" y="103.6">Q2</text>
<text x="315.4" y="119">IR2302PBF</text>
<text x="315.4" y="115.9">U6</text>
<text x="389.2" y="124.5">UF2010</text>
<text x="483.9" y="124.7">J1</text>
<text x="296.3" y="131.8">C1</text>
<text x="340.4" y="130">C5</text>
<text x="352.4" y="129.6">1k</text>
<text x="352.4" y="126.4">R5</text>
<text x="483.9" y="127.8">TB111-2-3-U-1-1</text>
<text x="235.3" y="137.1">R25</text>
<text x="264.6" y="135.4">C11</text>
<text x="268.1" y="135.3">C10</text>
<text x="296.3" y="135">1u</text>
<text x="312" y="137.4">D3</text>
<text x="340.4" y="133.3">1u</text>
<text x="368.3" y="136.7">1k</text>
<text x="368.3" y="133.4">R6</text>
<text x="383.1" y="136.8">TP65H070G4PS</text>
<text x="383.1" y="133.6">Q3</text>
<text x="235.3" y="140.3">1k</text>
<text x="264.6" y="138.5">10uF</text>
<text x="268.1" y="138.5">10uF</text>
<text x="392.3" y="142.4">C8</text>
<text x="313.6" y="149.4">U2</text>
<text x="352.4" y="147.2">1k</text>
<text x="352.4" y="144">R7</text>
<text x="392.3" y="145.6">ECW-FD2J824J</text>
<text x="253.7" y="154.5">U13</text>
<text x="313.6" y="152.5">IR2302PBF</text>
<text x="368.3" y="154.3">1k</text>
<text x="368.3" y="151.1">R8</text>
<text x="383.1" y="154.4">TP65H070G4PS</text>
<text x="383.1" y="151.2">Q4</text>
<text x="253.7" y="157.7">L7805</text>
<text x="294.6" y="167.1">C2</text>
<text x="340.4" y="166.8">1u</text>
<text x="340.4" y="163.6">C4</text>
<text x="294.6" y="170.2">1u</text>
<text x="352.4" y="171.9">1k</text>
<text x="352.4" y="168.7">R9</text>
<text x="169" y="177.6">R24</text>
<text x="191.9" y="179.7">TLP785(GB</text>
<text x="191.9" y="176.5">U5</text>
<text x="212.4" y="177.6">R18</text>
<text x="364.8" y="177.2">1k</text>
<text x="364.8" y="174">R10</text>
<text x="381.4" y="179.1">TP65H070G4PS</text>
<text x="381.4" y="175.9">Q5</text>
<text x="110.8" y="185.9">RB_PICO_TH_NO_DBUG_PN</text>
<text x="110.8" y="182.7">U4</text>
<text x="169" y="180.8">1k</text>
<text x="212.4" y="180.8">1k</text>
<text x="388.8" y="184.7">C9</text>
<text x="352.4" y="189.6">1k</text>
<text x="352.4" y="186.4">R11</text>
<text x="388.8" y="187.9">ECW-FD2J824J</text>
<text x="366.5" y="196.6">1k</text>
<text x="366.5" y="193.4">R12</text>
<text x="381.4" y="196.7">TP65H070G4PS</text>
<text x="381.4" y="193.6">Q6</text>
<text x="191.9" y="203">U8</text>
<text x="163.6" y="207.2">1k</text>
<text x="163.6" y="204.1">R19</text>
<text x="191.9" y="206.2">TLP785(GB</text>
<text x="212.4" y="207.2">1k</text>
<text x="212.4" y="204">R17</text>
<text x="33.1" y="232.3">J2</text>
<text x="12.5" y="235.4">TB111-2-3-U-1-1</text>
<text x="163.6" y="239">1k</text>
<text x="163.6" y="235.8">R20</text>
<text x="191.9" y="237.9">TLP785(GB</text>
<text x="191.9" y="234.7">U9</text>
<text x="212.4" y="239">1k</text>
<text x="212.4" y="235.8">R16</text>
<text x="163.6" y="269">1k</text>
<text x="163.6" y="265.8">R21</text>
<text x="191.9" y="267.9">TLP785(GB</text>
<text x="191.9" y="264.7">U10</text>
<text x="212.4" y="269">1k</text>
<text x="212.4" y="265.8">R15</text>
<text x="163.6" y="298.9">1k</text>
<text x="163.6" y="295.8">R22</text>
<text x="191.9" y="297.9">TLP785(GB</text>
<text x="191.9" y="294.7">U11</text>
<text x="212.4" y="298.9">1k</text>
<text x="212.4" y="295.8">R14</text>
<text x="161.9" y="329.3">R23</text>
<text x="191.9" y="328.2">U12</text>
<text x="212.4" y="329.3">R13</text>
<text x="161.9" y="332.5">1k</text>
<text x="191.9" y="331.4">TLP785(GB</text>
<text x="212.4" y="332.5">1k</text>
</g>
<g font-size="3.2" fill="#00f">
<text x="392.9" y="42.1">1</text>
<text x="392.9" y="45.6">2</text>
<text x="396.4" y="43.9">+</text>
<text x="396.4" y="47.4">AC</text>
<text x="392.9" y="49.2">3</text>
<text x="392.9" y="52.7">4</text>
<text x="396.4" y="50.9">AC</text>
<text x="260.8" y="56.2">1</text>
<text x="284" y="56.2">2</text>
<text x="396.4" y="54.5">-</text>
<text x="405.3" y="59.8">1</text>
<text x="405.3" y="63.3">2</text>
<text x="408.8" y="65.1">2</text>
<text x="408.8" y="61.5">1</text>
<text x="177.5" y="73.9">1</text>
<text x="182.7" y="75.3">IN</text>
<text x="195" y="75.3">OUT</text>
<text x="205" y="73.9">3</text>
<text x="255.8" y="75.6">3</text>
<text x="255.8" y="82.7">1</text>
<text x="255.8" y="79.2">2</text>
<text x="318.9" y="89.7">VB</text>
<text x="324.7" y="88">8</text>
<text x="246.8" y="94.7">-Vin</text>
<text x="255.8" y="93.3">1</text>
<text x="304.7" y="91.5">2</text>
<text x="304.7" y="95">3</text>
<text x="308.2" y="93.3">IN</text>
<text x="318.4" y="93.3">HO</text>
<text x="324.7" y="95">6</text>
<text x="324.7" y="91.5">7</text>
<text x="245.7" y="101.7">+Vin</text>
<text x="255.8" y="100.3">2</text>
<text x="304.7" y="98.6">4</text>
<text x="308.2" y="96.8">#SD</text>
<text x="308.2" y="100.3">COM</text>
<text x="318.9" y="96.8">VS</text>
<text x="319" y="100.3">LO</text>
<text x="324.7" y="98.6">5</text>
<text x="255.8" y="107.4">3</text>
<text x="228.5" y="108.8">Remode On/Off</text>
<text x="248.7" y="122.9">NC</text>
<text x="255.8" y="121.5">5</text>
<text x="320.7" y="125">VB</text>
<text x="326.5" y="123.3">8</text>
<text x="243.3" y="130">+Vout</text>
<text x="255.8" y="128.6">6</text>
<text x="306.5" y="126.8">2</text>
<text x="306.5" y="130.3">3</text>
<text x="310" y="128.6">IN</text>
<text x="320.1" y="128.6">HO</text>
<text x="326.5" y="130.3">6</text>
<text x="326.5" y="126.8">7</text>
<text x="239.1" y="137">Common</text>
<text x="255.8" y="135.6">7</text>
<text x="306.5" y="133.8">4</text>
<text x="310" y="132.1">#SD</text>
<text x="310" y="135.6">COM</text>
<text x="320.7" y="132.1">VS</text>
<text x="320.7" y="135.6">LO</text>
<text x="326.5" y="133.8">5</text>
<text x="479.5" y="133.8">1</text>
<text x="484" y="135.3">1</text>
<text x="255.8" y="142.7">8</text>
<text x="479.5" y="140.9">2</text>
<text x="484" y="142.3">2</text>
<text x="244.5" y="144.1">-Vout</text>
<text x="479.5" y="148">3</text>
<text x="484" y="149.4">3</text>
<text x="304.7" y="160.3">2</text>
<text x="318.9" y="158.5">VB</text>
<text x="324.7" y="160.3">7</text>
<text x="324.7" y="156.8">8</text>
<text x="241" y="162.1">1</text>
<text x="246.2" y="163.5">IN</text>
<text x="258.5" y="163.5">OUT</text>
<text x="268.5" y="162.1">3</text>
<text x="304.7" y="163.8">3</text>
<text x="304.7" y="167.4">4</text>
<text x="308.2" y="162.1">IN</text>
<text x="308.2" y="165.6">#SD</text>
<text x="318.4" y="162.1">HO</text>
<text x="318.9" y="165.6">VS</text>
<text x="324.7" y="167.4">5</text>
<text x="324.7" y="163.8">6</text>
<text x="308.2" y="169.1">COM</text>
<text x="319" y="169.1">LO</text>
<text x="77.4" y="190.3">1</text>
<text x="81.8" y="191.7">GP0/UART0 TX</text>
<text x="135.1" y="191.7">VBUS</text>
<text x="146.4" y="190.3">40</text>
<text x="77.4" y="197.3">2</text>
<text x="146.4" y="197.3">39</text>
<text x="81.8" y="198.8">GP1/UART0 RX</text>
<text x="135.5" y="198.8">VSYS</text>
<text x="77.4" y="204.4">3</text>
<text x="81.8" y="205.8">GND</text>
<text x="136.7" y="205.8">GND</text>
<text x="146.4" y="204.4">38</text>
<text x="77.4" y="211.5">4</text>
<text x="81.8" y="212.9">GP2</text>
<text x="131.3" y="212.9">3V3_EN</text>
<text x="146.4" y="211.5">37</text>
<text x="77.4" y="218.5">5</text>
<text x="81.8" y="219.9">GP3</text>
<text x="128.1" y="219.9">3V3(OUT)</text>
<text x="146.4" y="218.5">36</text>
<text x="77.4" y="225.6">6</text>
<text x="81.8" y="227">GP4/IDC0_SDA</text>
<text x="126.9" y="227">ADC_VREF</text>
<text x="146.4" y="225.6">35</text>
<text x="77.4" y="232.6">7</text>
<text x="146.4" y="232.6">34</text>
<text x="77.4" y="239.7">8</text>
<text x="81.8" y="234">GP7/IDC0_SCL</text>
<text x="135.5" y="234">GP28</text>
<text x="146.4" y="239.7">33</text>
<text x="34.3" y="242.9">1</text>
<text x="38.8" y="241.4">1</text>
<text x="81.8" y="241.1">GND</text>
<text x="136.7" y="241.1">GND</text>
<text x="34.3" y="249.9">2</text>
<text x="38.8" y="248.5">2</text>
<text x="77.4" y="246.7">9</text>
<text x="81.8" y="248.1">GP6</text>
<text x="135.5" y="248.1">GP27</text>
<text x="146.4" y="246.7">32</text>
<text x="34.3" y="257">3</text>
<text x="38.8" y="255.6">3</text>
<text x="75.3" y="253.8">10</text>
<text x="81.8" y="255.2">GP7</text>
<text x="135.5" y="255.2">GP26</text>
<text x="146.4" y="253.8">31</text>
<text x="75.3" y="260.8">11</text>
<text x="81.8" y="262.3">GP8</text>
<text x="137" y="262.3">RUN</text>
<text x="146.4" y="260.8">30</text>
<text x="75.3" y="267.9">12</text>
<text x="81.8" y="269.3">GP9</text>
<text x="135.5" y="269.3">GP22</text>
<text x="146.4" y="267.9">29</text>
<text x="75.3" y="275">13</text>
<text x="146.4" y="275">28</text>
<text x="81.8" y="276.4">GND</text>
<text x="136.7" y="276.4">GND</text>
<text x="75.3" y="282">14</text>
<text x="81.8" y="283.4">GP10</text>
<text x="135.5" y="283.4">GP21</text>
<text x="146.4" y="282">27</text>
<text x="75.3" y="289.1">15</text>
<text x="81.8" y="290.5">GP11</text>
<text x="135.5" y="290.5">GP20</text>
<text x="146.4" y="289.1">26</text>
<text x="75.3" y="296.1">16</text>
<text x="81.8" y="297.5">GP12</text>
<text x="121.4" y="297.5">GP19/SPI0 TX</text>
<text x="146.4" y="296.1">25</text>
<text x="75.3" y="303.2">17</text>
<text x="81.8" y="304.6">GP13</text>
<text x="119" y="304.6">GP19/SPI0 SCK</text>
<text x="146.4" y="303.2">24</text>
<text x="75.3" y="310.2">18</text>
<text x="81.8" y="311.6">GND</text>
<text x="136.7" y="311.6">GND</text>
<text x="146.4" y="310.2">23</text>
<text x="75.3" y="317.3">19</text>
<text x="146.4" y="317.3">22</text>
<text x="81.8" y="318.7">GP13</text>
<text x="119.1" y="318.7">GP17/SPI0 CSn</text>
<text x="75.3" y="324.3">20</text>
<text x="81.8" y="325.8">GP15</text>
<text x="121.2" y="325.8">GP16/SPI0 RX</text>
<text x="146.4" y="324.3">21</text>
</g>
<g font-size="3.2">
<text x="191.9" y="85.4" transform="rotate(-90 191.9 85.4)">2</text>
<text x="255.4" y="173.6" transform="rotate(-90 255.4 173.6)">2</text>
</g>
<g font-size="3.2" fill="#f00">
<text x="304.7" y="88">1</text>
<text x="308.2" y="89.7">VCC</text>
<text x="306.5" y="123.3">1</text>
<text x="310" y="125">VCC</text>
<text x="304.7" y="156.8">1</text>
<text x="308.2" y="158.5">VCC</text>
</g>
<g font-size="2.5" fill="#00f">
<text x="181.9" y="183.2">1</text>
<text x="204.6" y="183.2">4</text>
<text x="181.9" y="190.3">2</text>
<text x="204.6" y="190.3">3</text>
<text x="181.9" y="209.7">1</text>
<text x="204.6" y="209.7">4</text>
<text x="181.9" y="216.7">2</text>
<text x="204.6" y="216.7">3</text>
<text x="181.9" y="241.4">1</text>
<text x="204.6" y="241.4">4</text>
<text x="181.9" y="248.5">2</text>
<text x="204.6" y="248.5">3</text>
<text x="181.9" y="271.4">1</text>
<text x="204.6" y="271.4">4</text>
<text x="181.9" y="278.5">2</text>
<text x="204.6" y="278.5">3</text>
<text x="181.9" y="301.4">1</text>
<text x="204.6" y="301.4">4</text>
<text x="181.9" y="308.5">2</text>
<text x="204.6" y="308.5">3</text>
<text x="181.9" y="334.9">1</text>
<text x="204.6" y="334.9">4</text>
<text x="181.9" y="342">2</text>
<text x="204.6" y="342">3</text>
</g>
<g font-size="2.1" fill="#a54b4b">
<text x="383.8" y="86.4" transform="rotate(-90 383.8 86.4)">1</text>
<text x="383.8" y="99.8" transform="rotate(-90 383.8 99.8)">2</text>
<text x="387.4" y="135.1" transform="rotate(-90 387.4 135.1)">1</text>
<text x="387.4" y="148.5" transform="rotate(-90 387.4 148.5)">2</text>
<text x="383.8" y="177.4" transform="rotate(-90 383.8 177.4)">1</text>
<text x="383.8" y="190.9" transform="rotate(-90 383.8 190.9)">2</text>
</g>
</svg>
